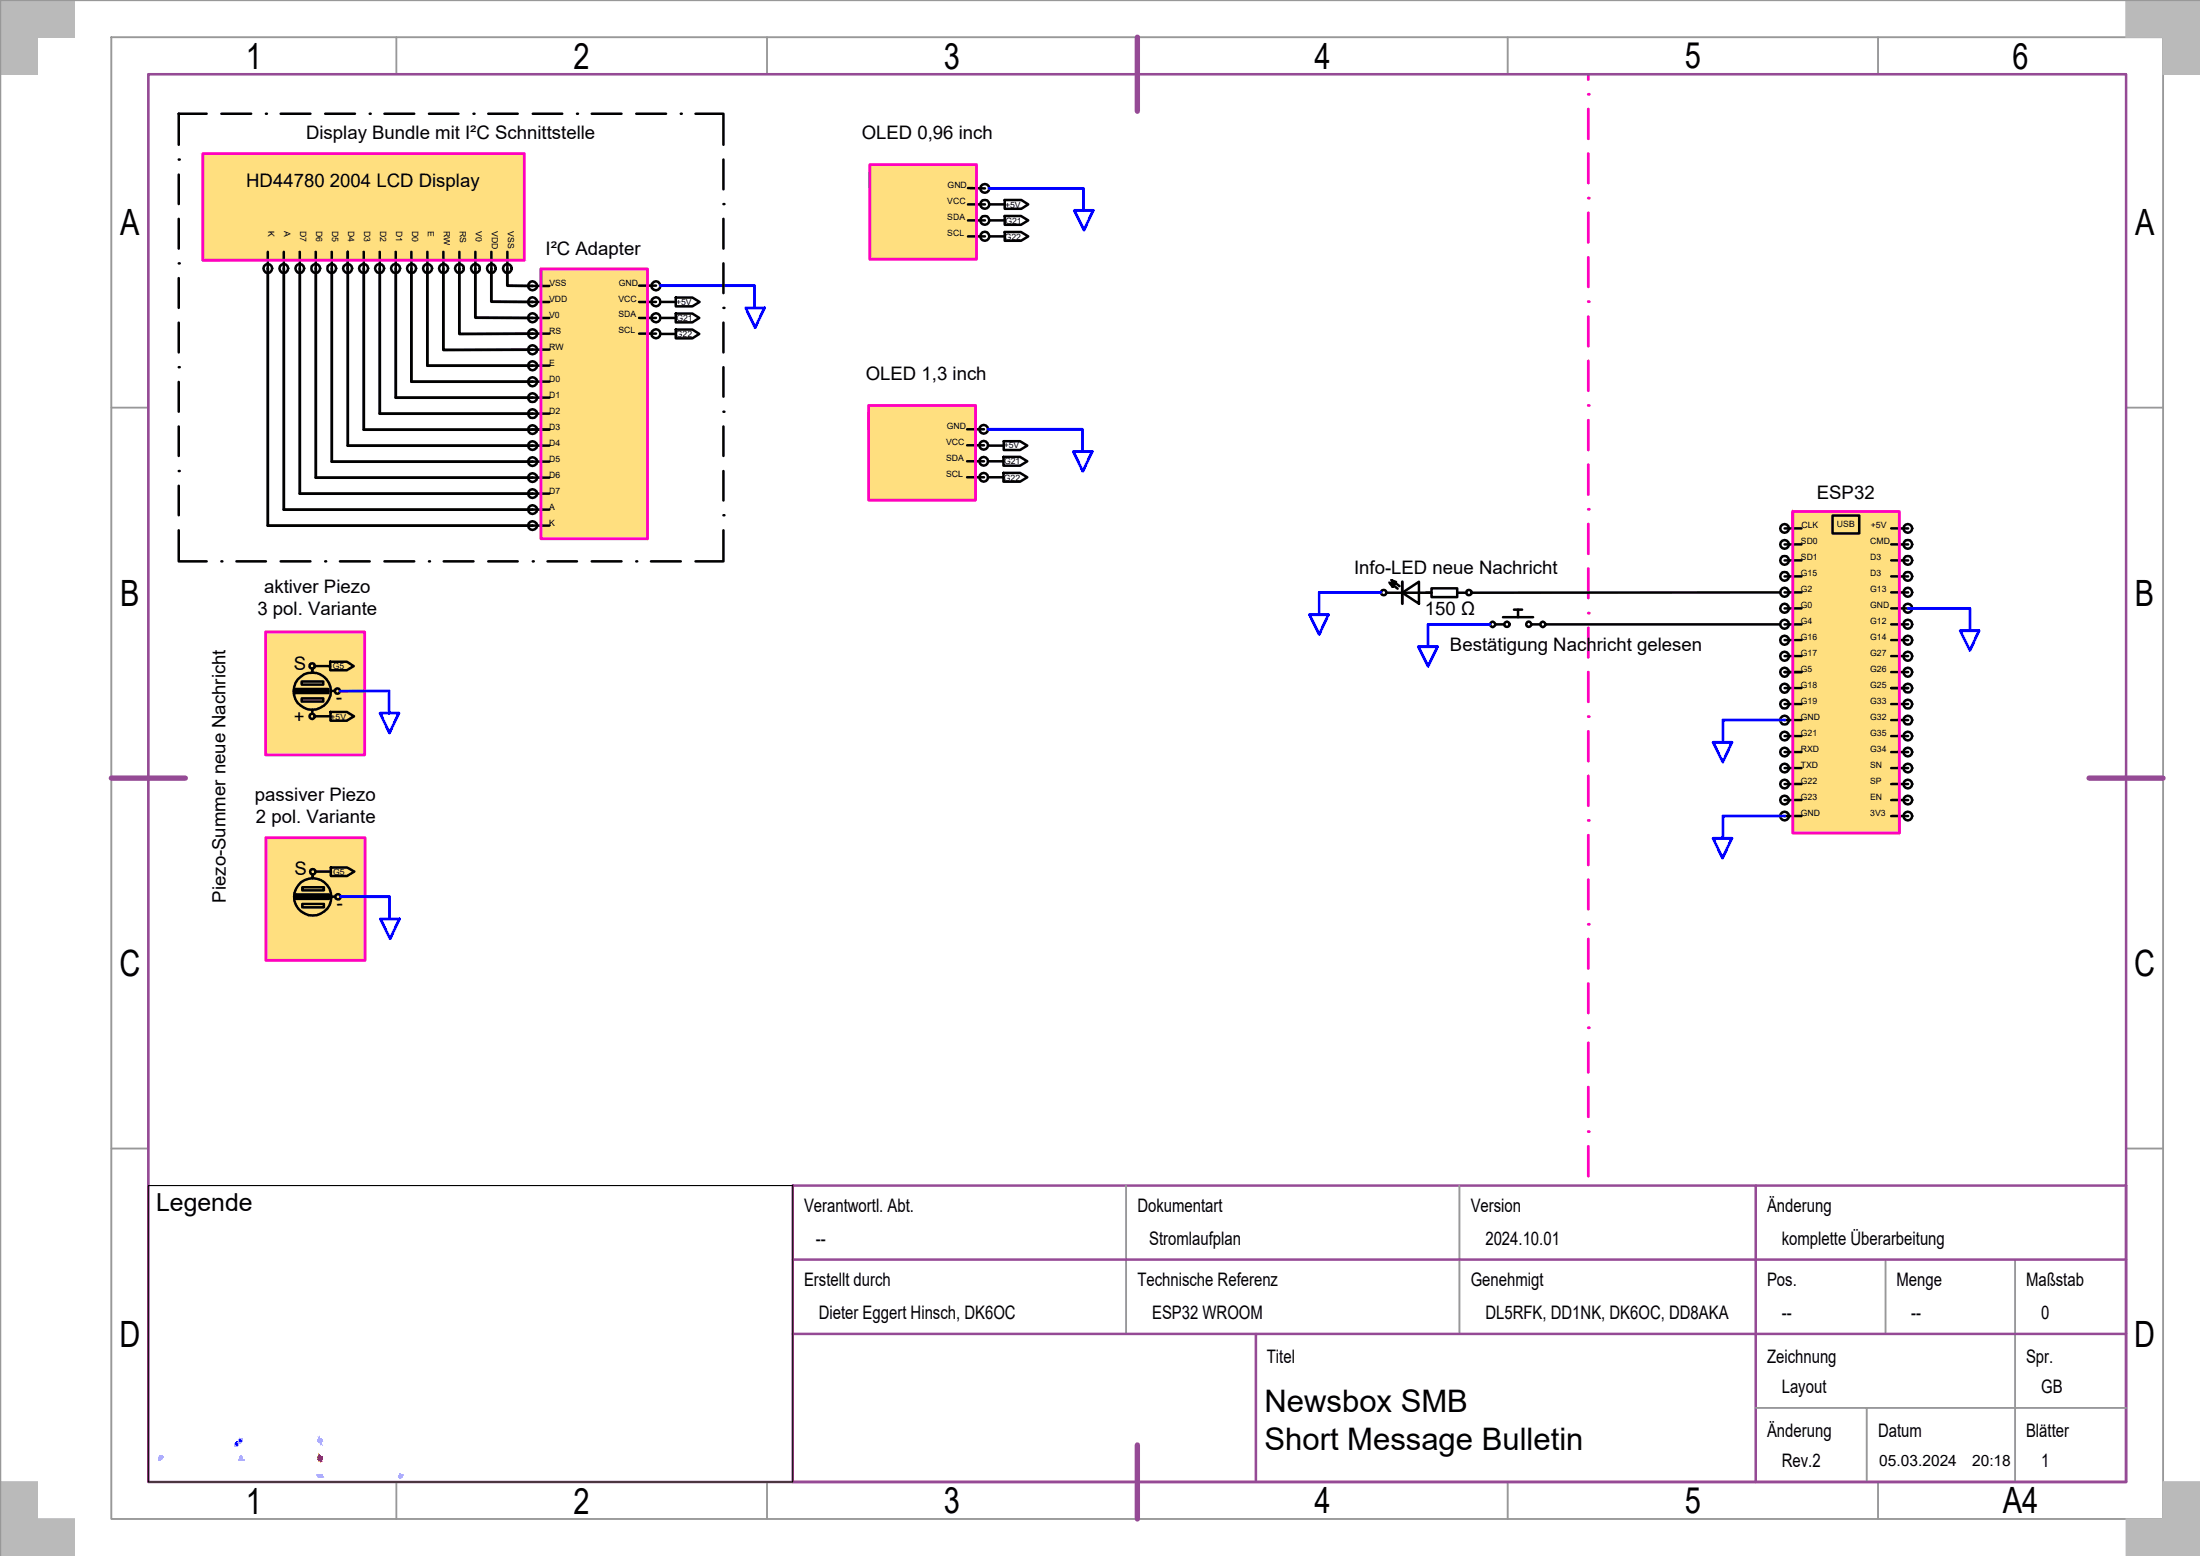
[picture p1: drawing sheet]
<svg xmlns="http://www.w3.org/2000/svg" width="297mm" height="210mm" viewBox="0 0 297 210" stroke-linecap="round" stroke-linejoin="round" font-family="sans-serif">
<!-- layer: 001_Bauteile Fllung -->
<g fill="#ffdf7f" stroke="#ffdf7f" stroke-width=".14">
<path d="M35.9 113.1l13.4 16.5h-13.4z"/>
<path d="M35.9 113.1h13.4v16.5z"/>
<path d="M35.9 85.3l13.3 16.6h-13.3z"/>
<path d="M35.9 85.3h13.3v16.6z"/>
<path d="M242 69l14.4 43.4h-14.4z"/>
<path d="M242 69h14.4v43.4z"/>
<path d="M27.4 20.7l43.4 14.4h-43.4z"/>
<path d="M27.4 20.7h43.4v14.4z"/>
<path d="M73 36.3l14.4 36.4h-14.4z"/>
<path d="M73 36.3h14.4v36.4z"/>
<path d="M117.4 22.2l14.4 12.8h-14.4z"/>
<path d="M117.4 22.2h14.4v12.8z"/>
<path d="M117.3 54.7l14.4 12.8h-14.4z"/>
<path d="M117.3 54.7h14.4v12.8z"/>
</g>
<!-- layer: 001_Bauteile -->
<g fill="none" stroke="#000" stroke-width=".34">
<path d="M27.9 15.4h-3.8v4.1M29.9 15.4h4M35.9 15.4h.1M37.9 15.4h4M43.9 15.4h4M49.9 15.4h.1M51.9 15.4h4M57.9 15.4h4M63.9 15.4h.1M65.9 15.4h4M71.9 15.4h4M77.9 15.4h.1"/>
<path d="M79.9 15.4h4M85.9 15.4h4M91.9 15.4h.1M93.9 15.4h3.8v4.1M24.1 35.5h.1M24.1 21.5h.1M24.1 23.6v3.9M24.1 29.5v4.1M24.1 37.5v4.1M27.4 35.1h2.3M36.2 34v2.3M38.3 34v2.3"/>
<path d="M40.5 34v2.3M42.6 34v2.3M44.8 34v2.3M46.9 34v2.3M49.1 34v2.3M51.3 34v2.3M53.4 34v2.3M55.5 34v2.3M57.7 34v2.3M59.9 34v2.3M62 34v2.3M64.2 34v2.3"/>
<path d="M66.3 34v2.3M68.5 34v2.3M71.9 38.6h2.3M73 36.3v2.3M86.3 38.6h2.3M97.7 27.5h.1M97.7 21.5v4.1M97.7 29.5v4.1M97.7 35.5v4.1M117.4 23.1v2.3M130.7 27.6h2.3M130.7 29.7h2.3"/>
<path d="M130.7 31.9h2.3M130.7 25.4h2.3M133.6 27.6h2M133.6 29.7h2M133.6 31.9h2M135.6 27h2.3l.9 .6-.9 .6h-2.3zM135.6 29.2h2.2l1 .5-1 .6h-2.2zM135.6 31.3h2.2l1 .6-1 .6h-2.2zM24.1 49.6h.1M24.1 43.5v4.1M24.1 51.5v4.1M24.1 57.6v3.9"/>
<path d="M71.9 58h2.3M71.9 40.8h2.3M71.9 42.9h2.3M71.9 45h2.3M71.9 47.2h2.3M71.9 49.3h2.3M71.9 51.5h2.3M71.9 53.7h2.3M71.9 55.8h2.3M86.3 40.8h2.3M86.3 42.9h2.3M86.3 45h2.3"/>
<path d="M89.2 40.8h2M89.2 42.9h2M89.2 45.1h2M91.2 40.2h2.3l.9 .6-.9 .5h-2.3zM91.2 42.3h2.3l.9 .6-.9 .6h-2.3zM91.2 44.5h2.3l.9 .6-.9 .6h-2.3zM97.7 41.6h.1M97.7 55.6h.1M97.7 43.5v4.1M97.7 49.6v3.9M97.7 57.6v3.9M117.3 55.7v2.2"/>
<path d="M130.6 57.9h2.2M135.5 59.5h2.2l1 .6-1 .6h-2.2zM24.1 71.6v4.2h3.8M24.1 63.6h.1M24.1 65.6v3.9M29.9 75.8h.1M31.9 75.8h4M37.9 75.8h4M43.9 75.8h.1M45.9 75.8h4M51.9 75.8h4M57.9 75.8h.1"/>
<path d="M59.9 75.8h4M65.9 75.8h4M71.9 60.1h2.3M71.9 62.3h2.3M71.9 64.5h2.3M71.9 66.6h2.3M71.9 68.8h2.3M71.9 70.9h2.3M71.9 75.8h.1M73.9 75.8h4M79.9 75.8h4M85.9 75.8h.1"/>
<path d="M87.9 75.8h4M97.7 69.5h.1M97.7 71.6v4.2h-3.8M97.7 63.6v3.9M130.6 60.1h2.2M130.6 62.3h2.2M130.6 64.4h2.2M133.4 62.3h2.1M133.4 64.4h2.1M133.4 60.1h2.1M135.5 61.7h2.2l1 .6-1 .5h-2.2zM135.5 63.8h2.2l1 .6-1 .6h-2.2z"/>
<path d="M187.2 80h6.1M187.6 78.6l.6 .3-.2 .3zM187.8 78.3l.7 .3-.2 .3zM188.1 79l.6 .4M188.4 78.7l.5 .4M189.3 80l2.3-1.5v3zM193.3 79.4h3.4v1.2h-3.4zM196.7 80h1.3M240.3 80h-41.6M240.9 71.3h2.3M240.9 73.5h2.3M240.9 75.6h2.3"/>
<path d="M240.9 77.8h2.3M240.9 80h2.3M242 69v2.3M247.4 69.6h3.6v2.4h-3.6zM255.3 71.3h2.3M255.3 73.5h2.3M255.3 75.6h2.3M255.3 77.8h2.3M255.3 80h2.3M39.9 93h4.4v.5h-4.4zM39.9 93v.5M40.7 94.3h2.9v.4h-2.9z"/>
<path d="M40.7 92h2.9v.4h-2.9zM42.2 90.2v.6M42.2 95.8v.5M42.5 89.9h2.1M42.5 96.7h2.1M44.6 89.3h2.2l1 .6-1 .6h-2.2zM44.6 96.1h2.2l1 .6-1 .6h-2.2zM44.7 93.2h.5M201.8 84.3h1.3M202.9 83.3h4.1M204.4 82.3h1.1M204.9 82.3v1"/>
<path d="M206.7 84.3h1.2M208.7 84.3h31.6M240.9 90.7h2.3M240.9 82.1h2.3M240.9 84.3h2.3M240.9 86.4h2.3M240.9 88.5h2.3M240.9 92.9h2.3M240.9 95h2.3M240.9 97.2h2.3M240.9 99.3h2.3M255.3 90.7h2.3"/>
<path d="M255.3 82.1h2.3M255.3 84.3h2.3M255.3 86.4h2.3M255.3 88.5h2.3M255.3 92.9h2.3M255.3 95h2.3M255.3 97.2h2.3M255.3 99.3h2.3M40.8 119.7h2.9v.5h-2.9zM42.2 118v.5M42.6 117.6h2.1M44.7 117.1h2.2l.9 .5-.9 .6h-2.2z"/>
<path d="M240.9 101.5h2.3M240.9 103.7h2.3M240.9 105.8h2.3M240.9 108h2.3M240.9 110.1h2.3M255.3 101.5h2.3M255.3 103.7h2.3M255.3 105.8h2.3M255.3 108h2.3M255.3 110.1h2.3M256.4 110.1v2.3M40 120.7h4.4v.6h-4.4z"/>
<path d="M40 120.7v.6M40.8 122h2.9v.5h-2.9zM44.7 121h.6"/>
<circle cx="36.1" cy="36.2" r=".6"/>
<circle cx="38.3" cy="36.2" r=".6"/>
<circle cx="40.5" cy="36.2" r=".6"/>
<circle cx="42.6" cy="36.2" r=".6"/>
<circle cx="44.8" cy="36.2" r=".6"/>
<circle cx="46.9" cy="36.2" r=".6"/>
<circle cx="49.1" cy="36.2" r=".6"/>
<circle cx="51.2" cy="36.2" r=".62"/>
<circle cx="53.4" cy="36.2" r=".62"/>
<circle cx="55.6" cy="36.2" r=".62"/>
<circle cx="57.7" cy="36.2" r=".62"/>
<circle cx="59.9" cy="36.2" r=".62"/>
<circle cx="62" cy="36.2" r=".6"/>
<circle cx="64.2" cy="36.2" r=".6"/>
<circle cx="66.3" cy="36.2" r=".6"/>
<circle cx="68.5" cy="36.2" r=".6"/>
<circle cx="71.9" cy="38.6" r=".62"/>
<circle cx="88.6" cy="38.6" r=".6"/>
<circle cx="132.9" cy="27.6" r=".62"/>
<circle cx="132.9" cy="29.7" r=".62"/>
<circle cx="132.9" cy="31.9" r=".62"/>
<circle cx="133" cy="25.4" r=".6"/>
<circle cx="71.9" cy="47.2" r=".62"/>
<circle cx="71.9" cy="51.5" r=".62"/>
<circle cx="71.9" cy="40.7" r=".62"/>
<circle cx="71.9" cy="49.4" r=".62"/>
<circle cx="71.9" cy="45" r=".62"/>
<circle cx="71.9" cy="55.8" r=".62"/>
<circle cx="71.9" cy="53.7" r=".62"/>
<circle cx="71.9" cy="42.9" r=".62"/>
<circle cx="71.9" cy="58" r=".6"/>
<circle cx="88.6" cy="45" r=".6"/>
<circle cx="88.6" cy="42.9" r=".6"/>
<circle cx="88.6" cy="40.7" r=".6"/>
<circle cx="132.8" cy="57.9" r=".59"/>
<circle cx="71.9" cy="60.1" r=".6"/>
<circle cx="71.9" cy="68.8" r=".6"/>
<circle cx="71.9" cy="66.6" r=".6"/>
<circle cx="71.9" cy="62.3" r=".6"/>
<circle cx="71.9" cy="70.9" r=".6"/>
<circle cx="71.9" cy="64.5" r=".6"/>
<circle cx="132.8" cy="64.4" r=".59"/>
<circle cx="132.8" cy="60.1" r=".59"/>
<circle cx="132.8" cy="62.3" r=".59"/>
<circle cx="186.8" cy="80" r=".37"/>
<circle cx="198.3" cy="80" r=".37"/>
<circle cx="240.9" cy="77.8" r=".6"/>
<circle cx="240.9" cy="75.6" r=".6"/>
<circle cx="240.9" cy="79.9" r=".6"/>
<circle cx="240.9" cy="71.3" r=".59"/>
<circle cx="240.9" cy="73.5" r=".59"/>
<circle cx="257.5" cy="77.8" r=".6"/>
<circle cx="257.5" cy="79.9" r=".6"/>
<circle cx="257.5" cy="73.5" r=".6"/>
<circle cx="257.5" cy="75.6" r=".6"/>
<circle cx="257.6" cy="71.3" r=".59"/>
<circle cx="42.1" cy="89.9" r=".37"/>
<circle cx="42.1" cy="96.7" r=".35"/>
<circle cx="42.2" cy="93.3" r="2.51"/>
<circle cx="45.6" cy="93.3" r=".37"/>
<circle cx="201.5" cy="84.3" r=".35"/>
<circle cx="203.4" cy="84.3" r=".35"/>
<circle cx="206.4" cy="84.2" r=".37"/>
<circle cx="208.3" cy="84.3" r=".35"/>
<circle cx="240.9" cy="92.9" r=".6"/>
<circle cx="240.9" cy="95" r=".6"/>
<circle cx="240.9" cy="97.2" r=".6"/>
<circle cx="240.9" cy="90.7" r=".6"/>
<circle cx="240.9" cy="86.4" r=".6"/>
<circle cx="240.9" cy="82.1" r=".6"/>
<circle cx="240.9" cy="88.6" r=".6"/>
<circle cx="240.9" cy="84.2" r=".6"/>
<circle cx="240.9" cy="99.3" r=".59"/>
<circle cx="257.5" cy="86.4" r=".6"/>
<circle cx="257.5" cy="97.2" r=".6"/>
<circle cx="257.5" cy="88.6" r=".6"/>
<circle cx="257.5" cy="84.2" r=".6"/>
<circle cx="257.5" cy="90.7" r=".6"/>
<circle cx="257.5" cy="95" r=".6"/>
<circle cx="257.5" cy="92.9" r=".6"/>
<circle cx="257.5" cy="82.1" r=".6"/>
<circle cx="257.6" cy="99.3" r=".59"/>
<circle cx="42.2" cy="117.6" r=".37"/>
<circle cx="240.9" cy="105.8" r=".59"/>
<circle cx="240.9" cy="108" r=".59"/>
<circle cx="240.9" cy="110.1" r=".59"/>
<circle cx="240.9" cy="103.7" r=".59"/>
<circle cx="240.9" cy="101.5" r=".59"/>
<circle cx="257.6" cy="108" r=".59"/>
<circle cx="257.6" cy="105.8" r=".59"/>
<circle cx="257.6" cy="110.1" r=".59"/>
<circle cx="257.6" cy="101.5" r=".59"/>
<circle cx="257.6" cy="103.7" r=".59"/>
<circle cx="42.2" cy="121" r="2.52"/>
<circle cx="45.6" cy="121" r=".35"/>
</g>
<!-- layer: 001_Bauteile Rand -->
<g fill="none" stroke="#ff00bf" stroke-width=".38">
<path d="M214.4 12.7h.1M214.4 10v.7M214.4 14.7v4M27.4 20.7h43.4v14.4h-43.4zM73 36.3h14.4v36.4h-14.4zM117.4 22.2h14.4v12.8h-14.4zM214.4 26.7h.1M214.4 20.7v4M214.4 28.7v4M214.4 34.7v4M117.3 54.7h14.4v12.8h-14.4zM214.4 40.7h.1"/>
<path d="M214.4 54.7h.1M214.4 42.7v4M214.4 48.7v4M214.4 56.7v4M214.4 68.7h.1M214.4 62.7v4M214.4 70.7v4M214.4 76.7v4M242 69h14.4v43.4h-14.4zM35.9 85.3h13.3v16.6h-13.3zM214.4 82.7h.1M214.4 96.7h.1"/>
<path d="M214.4 84.7v4M214.4 90.7v4M214.4 98.7v4M35.9 113.1h13.4v16.5h-13.4zM214.4 110.7h.1M214.4 104.7v4M214.4 112.7v4M214.4 118.7v4M214.4 124.7h.1M214.4 138.7h.1M214.4 126.7v4M214.4 132.7v4"/>
<path d="M214.4 152.7h.1M214.4 140.7v4M214.4 146.7v4M214.4 154.7v4"/>
</g>
<!-- layer: 002_Power minus -->
<g fill="none" stroke="#00f" stroke-width=".38">
<path d="M89.2 38.6h12.7v3M133.5 25.4h12.8v3M145 28.4h2.6l-1.3 2.7zM100.7 41.6h2.5l-1.3 2.6zM133.4 57.9h12.7v3M144.9 60.9h2.5l-1.2 2.7zM186.4 80h-8.3v3M45.9 93.3l6.6-.1v3.1M51.3 96.3h2.5l-1.2 2.6zM176.8 83h2.5l-1.2 2.6zM191.5 87.3h2.6l-1.3 2.6zM201.1 84.3h-8.3v3"/>
<path d="M240.9 97.2h-8.3v3M257.6 82.1h8.3v3M264.6 85.1h2.6l-1.3 2.7zM231.3 100.2h2.5l-1.2 2.7zM231.3 113.1h2.5l-1.3 2.7zM240.9 110.1h-8.3v3M46 121h6.6v3M51.4 124h2.5l-1.2 2.7z"/>
</g>
<!-- layer: 002_Leitung Data -->
<g fill="none" stroke="#000" stroke-width=".38">
<path d="M36.2 36.2v34.7h35.7M38.3 36.3v32.5h33.6M40.5 36.3v30.3h31.4M42.6 36.2v28.3h29.3M44.8 36.3v26h27.1M46.9 36.3v23.8h25M49.1 36.3v21.7h22.8M51.3 36.3v19.5h20.6M53.4 36.3v17.4h18.5M55.5 36.3v15.2h16.4M57.7 36.3v13h14.2M59.9 36.3v10.9h12"/>
<path d="M62 36.3v8.8l9.9-.1M64.2 36.3v6.6h7.7M66.3 36.3v4.4l5.6 .1M68.5 36.3v2.3h3.4"/>
</g>
<!-- layer: 001_Bauteile -->
<path d="M187.6 78.6l.6 .3-.2 .3zM187.8 78.3l.7 .3-.2 .3zM39.9 93l4.4 .5h-4.4zM39.9 93h4.4v.5zM40 120.7l4.4 .6h-4.4zM40 120.7h4.4v.6z" fill="#000" stroke="#000" stroke-width=".14"/>
<path d="M44.3 93v.5M44.4 120.7v.6" fill="none" stroke="#000" stroke-width=".14"/>
<path d="M189.3 78.5v3" fill="none" stroke="#000" stroke-width=".38"/>
<!-- layer: CPMARKERLAYER -->
<path d="M32 194.7v.2h.1M32 194.8v.1M32.4 194.4l.1 .1" fill="none" stroke="#00f" stroke-width=".25"/>
<g fill="none" stroke="#00bfff" stroke-width=".25">
<path d="M21.5 196.9h.1M21.5 196.9v.1M21.5 196.7l.3-.2zM21.5 197h.1M21.6 196.7v.1M21.6 196.7l.2-.2zM21.6 196.8h.1M21.6 196.6l.2-.1zM21.6 196.8l.3-.2-.2 .2M21.6 196.8l.3-.2zM21.6 196.8l.1 .1M21.7 196.8l.2-.2z"/>
<path d="M21.7 196.9l.2-.2zM21.7 196.6l.1-.1-.1 .1M21.7 196.7l-.1 .1M21.7 196.7l.2-.1-.2 .2M21.7 196.9h.1M21.8 196.5h-.1M21.8 196.5l-.2 .2zM21.8 196.6l-.2 .2M21.8 196.7l-.2 .1M21.8 196.7v-.1zM21.8 196.7v-.1v.1M21.8 196.8l-.1 .1"/>
<path d="M21.8 196.5l-.3 .2v.3M21.8 196.5l.1 .2M21.8 196.5l-.3 .2M21.8 196.7h.1M21.9 196.7l-.2 .2M21.9 196.7l-.4 .3M31.8 195.1h.2M31.8 195h.2h-.2M31.8 194.9h.2h-.2M31.8 194.9h.2M31.8 194.8h.2v.3h-.2zM31.8 194.8v.3"/>
<path d="M31.9 195.1v-.3v.3M32 194.9h.1v-.2h-.1v.4M32.3 194.6h.2h-.2M32.3 194.5h.2h-.2M32.3 194.4h.2M32.3 194.4h.2v.2h-.2zM32.3 194.6v-.2v.2M32.3 197h.1M32.3 197l.2-.4 .2 .4h-.1M32.4 194.2h.2v.3M32.4 194.3h.2M32.4 194.3h.2h-.2"/>
<path d="M32.4 194.4h.2h-.2M32.4 196.9h.1M32.4 197h.1M32.4 197h-.1M32.4 197h.2M32.4 194.2v.4M32.4 194.5h.2M32.4 194.6v-.2v.2M32.4 194.2v.3v-.3M32.4 196.8h.1M32.4 196.9v.1M32.4 196.9l.1-.2 .1 .2"/>
<path d="M32.4 196.9h.2M32.5 194.2v.3v-.3M32.5 196.6v.1M32.5 196.7l-.1 .1zM32.5 196.8l-.1 .1M32.5 197h.1M32.5 196.6h.1M32.5 196.7h.1M32.5 196.7l.1 .1M32.5 196.9v.1M32.6 194.2v.3v-.3M32.6 196.8h.1"/>
<path d="M32.6 196.8v.1M32.6 196.9l-.1 .1M32.6 197h.1M32.6 196.9h.1M32.6 196.9v.1M32.7 197h.1M43 194.4h.4h-.4M43 199.2h.4h-.4M43 199.1h.4v.2h-.4zM43 194.3v.2h.4M43 194.4h.4M43 199.2h.4"/>
<path d="M43.1 194.3v.2v-.2M43.1 199.3v-.2v.2M43.1 194.2l.3 .1v.2h-.1v.1h-.2l-.1-.3h.1v-.1v.4M43.1 194.3h.2h-.2M43.1 194.2h.2h-.2M43.1 194.5h.2M43.1 194.5h.2h-.2M43.1 194.6h.2M43.2 194.2v.4v-.4M43.2 199.1v.2M43.2 194.2v.4M43.2 199.3v-.2v.2"/>
<path d="M43.3 199.3v-.2v.2M43.3 194.2v.4M43.3 199.1v.2M43.3 194.3v.2v-.2M43.4 194.3v.2M43.4 199.1v.2M53.8 199.2h.2l-.1 .1zM53.9 199.2v.1M53.9 199.2l.1 .1M53.9 199.2h.1M54 199.2l-.1 .1M54 199l.1 .1"/>
<path d="M54.1 199.2l.1-.1-.2-.1v.2l-.1 .1M54.1 199.2h.1M54.1 199.2h-.1M54.1 199.1l.1 .2-.1-.1v.2v-.2l-.1 .2v-.2M54.1 199.1v.1M54.1 199.1h.1M54.2 199.1v.2h-.3l.1-.1M54.2 199.3h-.2h.1l.1-.1-.2 .1M54.2 199.1l-.2-.1 .1 .2M54.2 199.1h.1M54.2 199.1l-.2 .3"/>
</g>
<g fill="#00bfff" stroke="#00bfff" stroke-width=".14">
<path d="M32.4 194.2l.2 .3h-.2z"/>
<path d="M32.4 194.2h.2v.3z"/>
<path d="M32.3 194.4l.2 .2h-.2z"/>
<path d="M32.3 194.4h.2v.2z"/>
<path d="M31.8 194.8l.2 .3h-.2z"/>
<path d="M31.8 194.8h.2v.3z"/>
<path d="M53.8 199.2h.1v.1z"/>
<path d="M54 199.2v.2z"/>
<path d="M54.1 199v.4z"/>
<path d="M54.1 199v.3z"/>
<path d="M54.2 199.1v.2z"/>
<path d="M54.2 199.1v.1z"/>
<path d="M43 194.3l.1 .2h-.1z"/>
<path d="M43 194.3h.1v.2z"/>
<path d="M43.1 194.2l.2 .4z"/>
<path d="M43.1 194.2h.2v.1z"/>
<path d="M43.3 194.3l.1 .2h-.1z"/>
<path d="M43.3 194.3h.1v.2z"/>
<path d="M43.1 194.5l.2 .1h-.2z"/>
<path d="M43.1 194.3l.2 .3z"/>
<path d="M43.1 194.2l.2 .3z"/>
<path d="M43 199.1l.4 .2h-.4z"/>
<path d="M43 199.1h.4v.2z"/>
</g>
<path d="M43 196.7l.1-.1 .1 .1h.2l-.1 .1 .1 .1-.1 .1-.1-.1-.1 .1-.1-.1 .1-.1-.1-.1 .1 .1-.1 .1 .1 .1 .1-.1 .1 .1 .1-.1-.1-.1 .1-.1h-.2l-.1-.1zM43.1 196.7l.2 .3-.2-.3h.1l.1-.1v.2l.1 .1-.2-.1-.1 .2 .1-.2-.1-.1 .2 .3zM43.1 196.7l.2 .3M43.1 197l.2-.3zM43.1 196.6l.3 .3-.3-.2M43.1 197l.3-.3zM43.3 196.6l-.2 .4" fill="none" stroke="#f00" stroke-width=".25"/>
<g fill="#f00" stroke="#f00" stroke-width=".14">
<path d="M43 196.9h.1v.1z"/>
<path d="M43 196.7l.1-.1v.1z"/>
<path d="M43.1 196.9v.1z"/>
<path d="M43.1 196.8v.1z"/>
<path d="M43.1 196.6v.2z"/>
<path d="M43.1 196.7l.1 .2h-.1z"/>
<path d="M43.1 196.7l.1 .2z"/>
<path d="M43.2 196.7l.1 .2z"/>
<path d="M43.3 196.7v.2z"/>
<path d="M43.3 196.8v.2z"/>
<path d="M43.3 196.7v.1z"/>
<path d="M43.3 196.7v-.1v.1z"/>
<path d="M43.3 196.9v.1z"/>
<path d="M43.3 196.6v.1z"/>
</g>
<path d="M53.9 199.2l.1 .1zM54 199.2v.2v-.2M54 199.2l.1 .2-.1-.2M54 199l.1 .2-.1-.2M54 199v.2M54.1 199.2v.2v-.2M54.1 199v.4zM54.1 199.1v.2v-.2M54.1 199.1l.1 .2-.1-.2" fill="none" stroke="#00bfff" stroke-width=".14"/>
<!-- layer: 0 -->
<path d="M20 10h267v150h-267zM20 160h87v40h-87z" fill="none" stroke="#000" stroke-width=".14"/>
<!-- layer: CP_FRREF -->
<g fill="none" stroke="#989898" stroke-width=".25">
<path d="M15 5h277v200h-277zM20 10h267v190h-267zM53.5 5v5M103.5 5v5M153.5 5v5M203.5 5v5M253.5 5v5M15 55h5M287 55h5M15 105h5M287 105h5M15 155h5"/>
<path d="M287 155h5M53.5 200v5M103.5 200v5M153.5 200v5M203.5 200v5M253.5 200v5"/>
</g>
<!-- layer: CP_FRMARK -->
<g fill="#bababa" stroke="#bababa" stroke-width=".14">
<path d="M0 0h10v5h-5v5h-5z" fill-rule="evenodd"/>
<path d="M0 200h5v5h5v5h-10z" fill-rule="evenodd"/>
<path d="M292 200h5v10h-10v-5h5z" fill-rule="evenodd"/>
<path d="M287 0h10v10h-5v-5h-5z" fill-rule="evenodd"/>
</g>
<path d="M0 0h10v5h-5v5h-5zM297 0h-10v5h5v5h5M0 210v-10h5v5h5v5M297 200h-5v5h-5" fill="none" stroke="#bababa" stroke-width=".17"/>
<!-- layer: CP_LINENORM -->
<path d="M297 0h-297v210" fill="none" stroke="#989898" stroke-width=".25"/>
<!-- layer: 0 -->
<path d="M20 10h267v190h-267z" fill="none" stroke="#954a95" stroke-width=".34"/>
<!-- layer: CP_FRCENTR -->
<path d="M153.5 5v10M15 105h10M282 105h10M153.5 195v10" fill="none" stroke="#954a95" stroke-width=".72"/>
<!-- layer: CP_TABLE -->
<path d="M107 160h180v40h-180zM107 170h180M237 160v40M107 180h180M169.5 180v20" fill="none" stroke="#954a95" stroke-width=".34"/>
<path d="M152 160v20M197 160v20M254.6 170v10M272 170v30M237 190h50M252 190v10" fill="none" stroke="#989898" stroke-width=".25"/>
<g font-size="4.9">
<text x="33.2" y="9.3">1</text>
<text x="77.4" y="9.3">2</text>
<text x="127.4" y="9.3">3</text>
<text x="177.5" y="9.3">4</text>
<text x="227.5" y="9.2">5</text>
<text x="271.7" y="9.3">6</text>
<text x="16.2" y="31.8">A</text>
<text x="288.2" y="31.8">A</text>
<text x="16.2" y="81.8">B</text>
<text x="288.2" y="81.8">B</text>
<text x="16.1" y="131.8">C</text>
<text x="288.1" y="131.8">C</text>
<text x="16.1" y="181.8">D</text>
<text x="288.1" y="181.8">D</text>
<text x="33.2" y="204.3">1</text>
<text x="77.4" y="204.3">2</text>
<text x="127.4" y="204.2">3</text>
<text x="177.5" y="204.2">4</text>
<text x="227.5" y="204.2">5</text>
<text x="270.4" y="204.2">A4</text>
</g>
<g font-size="4.2">
<text x="170.7" y="190.6">Newsbox SMB</text>
<text x="170.7" y="195.6">Short Message Bulletin</text>
</g>
<text font-size="3.3" x="21.1" y="163.4">Legende</text>
<g font-size="2.5">
<text x="41.3" y="18.7">Display Bundle mit I²C Schnittstelle</text>
<text x="116.3" y="18.8">OLED 0,96 inch</text>
<text x="33.2" y="25.3">HD44780 2004 LCD Display</text>
<text x="73.7" y="34.4">I²C Adapter</text>
<text x="116.9" y="51.3">OLED 1,3 inch</text>
<text x="245.3" y="67.4">ESP32</text>
<text x="182.8" y="77.5">Info-LED neue Nachricht</text>
<text x="34.8" y="83">3 pol. Variante</text>
<text x="35.6" y="80">aktiver Piezo</text>
<text x="192.4" y="83">150 Ω</text>
<text x="195.7" y="87.9">Bestätigung Nachricht gelesen</text>
<text x="39.7" y="90.4">S</text>
<text x="46.2" y="93.7" transform="rotate(180 46.2 93.7)">-</text>
<text x="39.7" y="97.6">+</text>
<text x="34.4" y="108.1">passiver Piezo</text>
<text x="34.5" y="111.1">2 pol. Variante</text>
<text x="39.8" y="118.1">S</text>
<text x="30.5" y="121.8" transform="rotate(-90 30.5 121.8)">Piezo-Summer neue Nachricht</text>
<text x="46.3" y="121.4" transform="rotate(180 46.3 121.4)">-</text>
<text x="108.5" y="163.5">Verantwortl. Abt.</text>
<text x="153.5" y="163.5">Dokumentart</text>
<text x="198.5" y="163.5">Version</text>
<text x="238.5" y="163.5">Änderung</text>
<text x="108.5" y="173.5">Erstellt durch</text>
<text x="110.2" y="168">--</text>
<text x="153.5" y="173.5">Technische Referenz</text>
<text x="155.2" y="168">Stromlaufplan</text>
<text x="198.5" y="173.5">Genehmigt</text>
<text x="200.5" y="168">2024.10.01</text>
<text x="238.5" y="173.5">Pos.</text>
<text x="240.5" y="168">komplette Überarbeitung</text>
<text x="256" y="173.5">Menge</text>
<text x="273.5" y="173.5">Maßstab</text>
<text x="110.5" y="178">Dieter Eggert Hinsch, DK6OC</text>
<text x="155.5" y="178">ESP32 WROOM</text>
<text x="200.5" y="178">DL5RFK, DD1NK, DK6OC, DD8AKA</text>
<text x="240.5" y="178">--</text>
<text x="258" y="178">--</text>
<text x="275.5" y="178">0</text>
<text x="171" y="184">Titel</text>
<text x="238.5" y="184">Zeichnung</text>
<text x="273.5" y="184">Spr.</text>
<text x="240.5" y="188">Layout</text>
<text x="275.5" y="188">GB</text>
<text x="238.5" y="194">Änderung</text>
<text x="253.5" y="194">Datum</text>
<text x="273.5" y="194">Blätter</text>
<text x="240.5" y="198">Rev.2</text>
<text x="275.5" y="198">1</text>
</g>
<g font-size="2.1">
<text x="253.7" y="197.9">05.03.2024</text>
<text x="266.2" y="197.9">20:18</text>
</g>
<g font-size="1.2">
<text x="127.9" y="27.5">VCC</text>
<text x="127.9" y="29.7">SDA</text>
<text x="127.9" y="25.4">GND</text>
<text x="135.7" y="28">+5V</text>
<text x="36.2" y="31.2" transform="rotate(90 36.2 31.2)">K</text>
<text x="38.4" y="31.2" transform="rotate(90 38.4 31.2)">A</text>
<text x="40.5" y="31.2" transform="rotate(90 40.5 31.2)">D7</text>
<text x="42.7" y="31.2" transform="rotate(90 42.7 31.2)">D6</text>
<text x="44.8" y="31.2" transform="rotate(90 44.8 31.2)">D5</text>
<text x="47" y="31.2" transform="rotate(90 47 31.2)">D4</text>
<text x="49.1" y="31.2" transform="rotate(90 49.1 31.2)">D3</text>
<text x="51.3" y="31.2" transform="rotate(90 51.3 31.2)">D2</text>
<text x="53.5" y="31.2" transform="rotate(90 53.5 31.2)">D1</text>
<text x="55.6" y="31.2" transform="rotate(90 55.6 31.2)">D0</text>
<text x="57.7" y="31.2" transform="rotate(90 57.7 31.2)">E</text>
<text x="59.9" y="31.2" transform="rotate(90 59.9 31.2)">RW</text>
<text x="62.1" y="31.2" transform="rotate(90 62.1 31.2)">RS</text>
<text x="64.2" y="31.2" transform="rotate(90 64.2 31.2)">V0</text>
<text x="66.4" y="31.2" transform="rotate(90 66.4 31.2)">VDD</text>
<text x="68.5" y="31.2" transform="rotate(90 68.5 31.2)">VSS</text>
<text x="127.9" y="31.9">SCL</text>
<text x="135.6" y="32.3">G22</text>
<text x="135.7" y="30.2">G21</text>
<text x="74.1" y="40.7">VDD</text>
<text x="74.2" y="38.6">VSS</text>
<text x="83.5" y="40.7">VCC</text>
<text x="83.5" y="38.6">GND</text>
<text x="91.3" y="41.2">+5V</text>
<text x="74.1" y="42.9">V0</text>
<text x="74.1" y="45">RS</text>
<text x="74.1" y="47.2">RW</text>
<text x="83.5" y="42.8">SDA</text>
<text x="83.5" y="45">SCL</text>
<text x="91.2" y="45.5">G22</text>
<text x="91.3" y="43.3">G21</text>
<text x="74.1" y="49.3">E</text>
<text x="74.1" y="51.5">D0</text>
<text x="74.1" y="53.7">D1</text>
<text x="74.1" y="55.8">D2</text>
<text x="74.1" y="58">D3</text>
<text x="127.8" y="57.9">GND</text>
<text x="74.1" y="60.1">D4</text>
<text x="74.1" y="62.3">D5</text>
<text x="74.1" y="64.5">D6</text>
<text x="127.7" y="60.1">VCC</text>
<text x="127.7" y="62.2">SDA</text>
<text x="127.7" y="64.4">SCL</text>
<text x="135.5" y="60.5">+5V</text>
<text x="135.5" y="64.9">G22</text>
<text x="135.6" y="62.7">G21</text>
<text x="74.1" y="66.6">D7</text>
<text x="74.1" y="68.8">A</text>
<text x="74.1" y="70.9">K</text>
<text x="243.2" y="71.3">CLK</text>
<text x="248" y="71.2">USB</text>
<text x="252.6" y="71.3">+5V</text>
<text x="243.1" y="73.4">SD0</text>
<text x="243.1" y="75.6">SD1</text>
<text x="243.1" y="77.8">G15</text>
<text x="252.5" y="73.4">CMD</text>
<text x="252.5" y="75.6">D3</text>
<text x="252.5" y="77.8">D3</text>
<text x="243.1" y="79.9">G2</text>
<text x="243.1" y="82.1">G0</text>
<text x="252.5" y="79.9">G13</text>
<text x="252.5" y="82.1">GND</text>
<text x="243.1" y="84.2">G4</text>
<text x="243.1" y="86.4">G16</text>
<text x="243.1" y="88.5">G17</text>
<text x="252.5" y="84.2">G12</text>
<text x="252.5" y="86.3">G14</text>
<text x="252.5" y="88.5">G27</text>
<text x="44.9" y="90.3">G5</text>
<text x="243.1" y="90.7">G5</text>
<text x="243.1" y="92.9">G18</text>
<text x="243.1" y="95">G19</text>
<text x="252.5" y="90.7">G26</text>
<text x="252.5" y="92.8">G25</text>
<text x="252.5" y="95">G33</text>
<text x="44.6" y="97.1">+5V</text>
<text x="243.1" y="97.2">GND</text>
<text x="243.1" y="99.3">G21</text>
<text x="243.1" y="101.5">RXD</text>
<text x="252.5" y="97.1">G32</text>
<text x="252.5" y="99.3">G35</text>
<text x="252.5" y="101.5">G34</text>
<text x="243.1" y="103.7">TXD</text>
<text x="243.1" y="105.8">G22</text>
<text x="243.1" y="108">G23</text>
<text x="252.5" y="103.6">SN</text>
<text x="252.5" y="105.8">SP</text>
<text x="252.5" y="107.9">EN</text>
<text x="243.1" y="110.1">GND</text>
<text x="252.5" y="110.1">3V3</text>
<text x="45" y="118.1">G5</text>
</g>
</svg>
